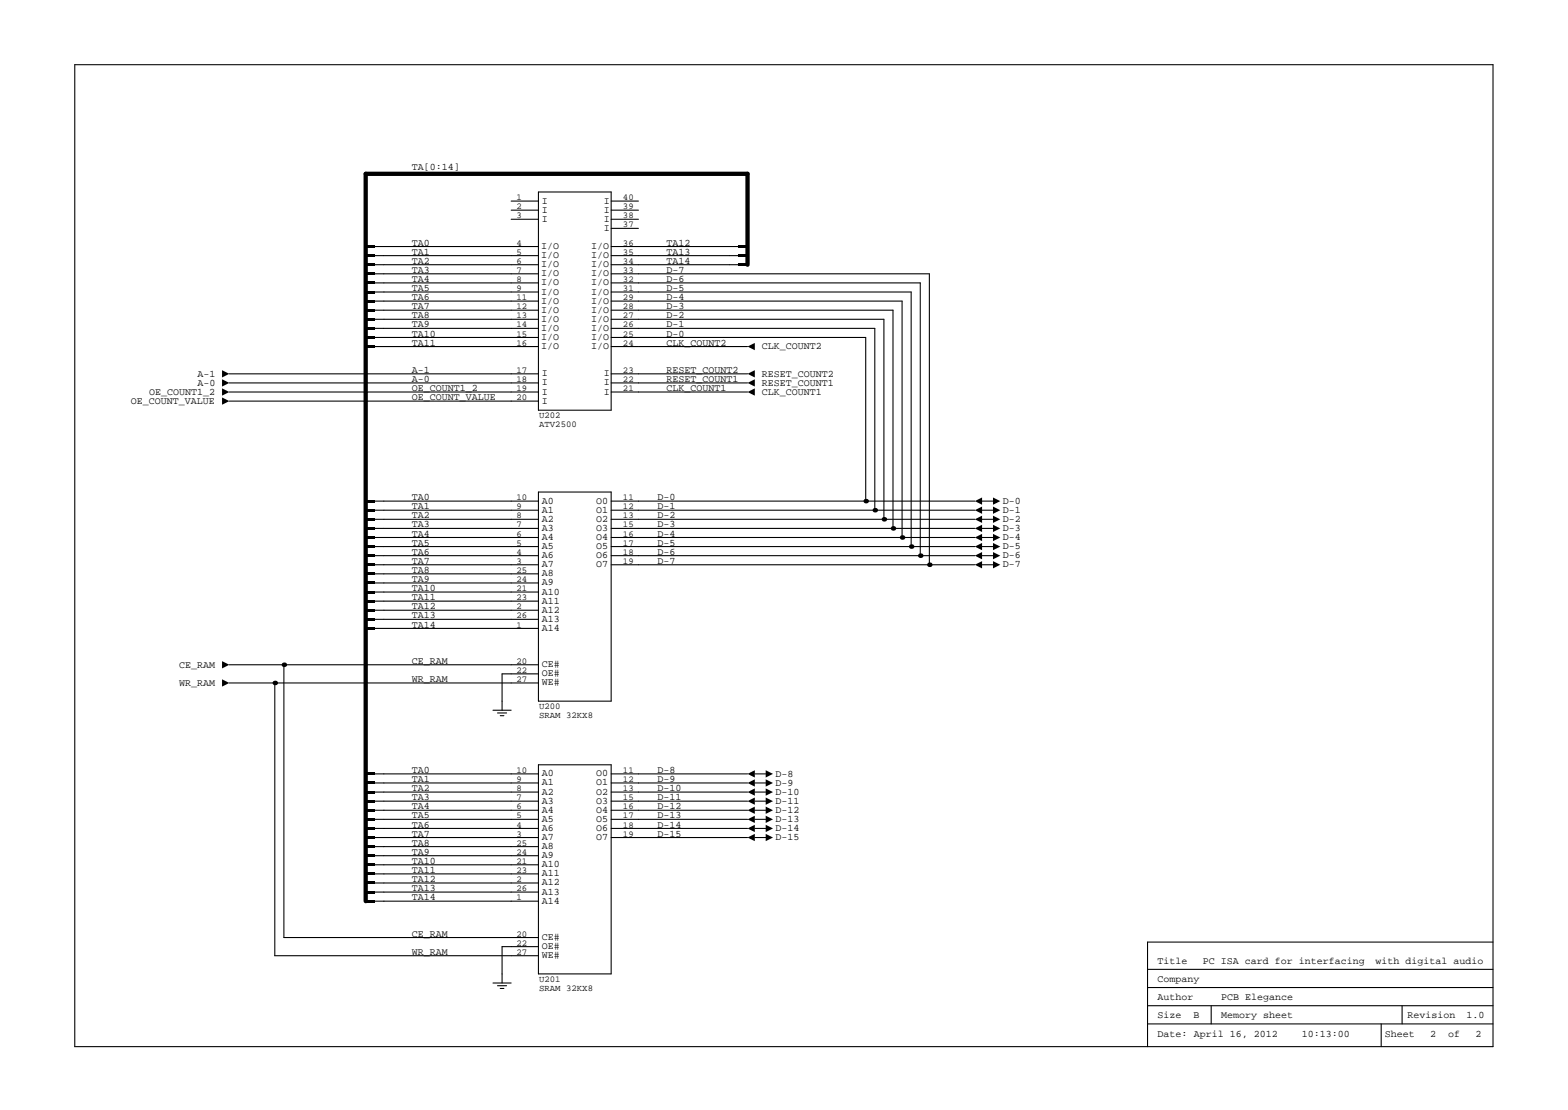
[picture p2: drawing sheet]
<svg xmlns="http://www.w3.org/2000/svg" width="297mm" height="210mm" viewBox="0 0 297 210" stroke-linecap="round" stroke-linejoin="round" font-family="sans-serif">
<g fill="none" stroke="#000" stroke-width=".2">
<path d="M14.2 12.3h268.6v186h-268.6zM96.8 38.1h5.2M96.8 39.8h5.2M102 36.4h13.8v41.3h-13.8zM115.8 38.1h5.1M115.8 39.8h5.1M71 46.7h31M71 48.4h31M71 50.1h31M71 51.9h31M71 53.6h31M71 55.3h31"/>
<path d="M71 57h31M71 58.8h31M96.8 41.5h5.2M115.8 46.7h24.1M115.8 48.4h24.1M115.8 50.1h24.1M115.8 51.9h60.3v55.1M115.8 53.6h58.5v51.7M115.8 55.3h56.8v48.2M115.8 57h55.1v44.8M115.8 58.8h53.4v41.3M115.8 41.5h5.1"/>
<path d="M115.8 43.3h5.1M43.4 70.8h58.6M43.4 72.5h58.6M43.4 74.3h58.6M43.4 76h58.6M71 60.5h31M71 62.2h31M71 63.9h31M71 65.6h31M115.8 60.5h51.6v37.9M115.8 62.2h49.9v34.4M115.8 63.9h48.2v31"/>
<path d="M115.8 65.6h25.8M115.8 70.8h25.8M115.8 72.5h25.8M115.8 74.3h25.8M71 94.9h31M71 96.6h31M71 98.4h31M102 93.2h13.8v39.6h-13.8zM115.8 94.9h68.9M115.8 96.6h68.9M115.8 98.4h68.9M186 94.9h2.1"/>
<path d="M186 96.6h2.1M186 98.4h2.1M71 100.1h31M71 101.8h31M71 103.5h31M71 105.3h31M71 107h31M71 108.7h31M71 110.4h31M71 112.1h31M71 113.9h31M71 115.6h31"/>
<path d="M71 117.3h31M71 119h31M115.8 100.1h68.9M115.8 101.8h68.9M115.8 103.5h68.9M115.8 105.3h68.9M115.8 107h68.9M186 100.1h2.1M186 101.8h2.1M186 103.5h2.1M186 105.3h2.1M186 107h2.1"/>
<path d="M43.4 125.9h58.6M43.4 129.4h58.6M52.1 129.4v51.6h49.9M53.8 125.9v51.7h48.2M93.4 134.5h3.4M94.2 135.1h1.8M94.8 135.6h.7M102 127.6h-6.9v6.9M71 146.6h31M71 148.3h31M71 150h31M71 151.8h31"/>
<path d="M71 153.5h31M71 155.2h31M71 156.9h31M71 158.6h31M102 144.9h13.8v39.6h-13.8zM115.8 146.6h25.8M115.8 148.3h25.8M115.8 150h25.8M115.8 151.8h25.8M115.8 153.5h25.8M115.8 155.2h25.8M115.8 156.9h25.8"/>
<path d="M115.8 158.6h25.8M143 146.6h2.1M143 148.3h2.1M143 150h2.1M143 151.8h2.1M143 153.5h2.1M143 155.2h2.1M143 156.9h2.1M143 158.6h2.1M71 160.4h31M71 162.1h31M71 163.8h31"/>
<path d="M71 165.5h31M71 167.3h31M71 169h31M71 170.7h31M102 179.3h-6.9v6.9M282.8 178.5h-65.4v19.8M93.4 186.2h3.4M94.2 186.7h1.8M94.8 187.2h.7M217.4 187.1h65.4M217.4 194h65.4M217.4 190.5h65.4"/>
<path d="M217.4 183.6h65.4M229.4 190.5v3.5M261.6 194v4.3M265.6 190.5v3.5"/>
</g>
<path d="M141.6 50.1v-17.2h-72.3v137.8" fill="none" stroke="#000" stroke-width=".81"/>
<g fill="#000">
<path d="M69.3 46.4h1.7v.6h-1.7zM69.3 48.2h1.7v.5h-1.7zM69.3 49.9h1.7v.5h-1.7zM69.3 51.6h1.7v.5h-1.7zM69.3 53.3h1.7v.5h-1.7zM69.3 55.1h1.7v.5h-1.7zM69.3 56.8h1.7v.5h-1.7zM69.3 58.5h1.7v.5h-1.7zM139.9 46.4h1.7v.6h-1.7zM139.9 48.2h1.7v.5h-1.7zM139.9 49.9h1.7v.5h-1.7zM42.1 71.8l1.3 .7-1.3 .7z"/>
<path d="M42.1 70.1l1.3 .7-1.3 .7zM42.1 73.6l1.3 .7-1.3 .6zM42.1 75.3l1.3 .7-1.3 .7zM69.3 60.2h1.7v.5h-1.7zM69.3 61.9h1.7v.6h-1.7zM69.3 63.7h1.7v.5h-1.7zM69.3 65.4h1.7v.5h-1.7zM141.6 65.6l1.4-.6v1.3zM141.6 72.5l1.4-.7v1.4zM141.6 70.8l1.4-.7v1.4zM141.6 74.3l1.4-.7v1.3zM69.3 94.7h1.7v.5h-1.7z"/>
<path d="M69.3 96.4h1.7v.5h-1.7zM69.3 98.1h1.7v.5h-1.7zM184.7 96.6l1.3-.6v1.3zM184.7 98.4l1.3-.7v1.4zM184.7 94.9l1.3-.7v1.4zM188.1 96l1.4 .6-1.4 .7zM188.1 97.7l1.4 .7-1.4 .7zM188.1 94.2l1.4 .7-1.4 .7zM69.3 99.8h1.7v.5h-1.7zM69.3 101.6h1.7v.5h-1.7zM69.3 103.3h1.7v.5h-1.7zM69.3 105h1.7v.5h-1.7z"/>
<path d="M69.3 106.7h1.7v.5h-1.7zM69.3 108.4h1.7v.6h-1.7zM69.3 110.2h1.7v.5h-1.7zM69.3 111.9h1.7v.5h-1.7zM69.3 113.6h1.7v.5h-1.7zM69.3 115.3h1.7v.5h-1.7zM69.3 117.1h1.7v.5h-1.7zM69.3 118.8h1.7v.5h-1.7zM184.7 100.1l1.3-.7v1.4zM184.7 101.8l1.3-.7v1.4zM184.7 103.5l1.3-.7v1.4zM184.7 105.3l1.3-.7v1.3z"/>
<path d="M184.7 107l1.3-.7v1.4zM188.1 99.4l1.4 .7-1.4 .7zM188.1 101.1l1.4 .7-1.4 .7zM188.1 102.8l1.4 .7-1.4 .7zM188.1 104.6l1.4 .7-1.4 .6zM188.1 106.3l1.4 .7-1.4 .7zM42.1 128.7l1.3 .7-1.3 .7zM42.1 125.2l1.3 .7-1.3 .7zM69.3 146.3h1.7v.5h-1.7zM69.3 148.1h1.7v.5h-1.7zM69.3 149.8h1.7v.5h-1.7zM69.3 151.5h1.7v.5h-1.7z"/>
<path d="M69.3 153.2h1.7v.5h-1.7zM69.3 154.9h1.7v.6h-1.7zM69.3 156.7h1.7v.5h-1.7zM69.3 158.4h1.7v.5h-1.7zM141.6 146.6l1.4-.7v1.4zM141.6 148.3l1.4-.7v1.4zM141.6 150l1.4-.7v1.4zM141.6 151.8l1.4-.7v1.3zM141.6 153.5l1.4-.7v1.4zM141.6 155.2l1.4-.7v1.4zM141.6 156.9l1.4-.7v1.4zM141.6 158.6l1.4-.6v1.3z"/>
<path d="M145.1 145.9l1.3 .7-1.3 .7zM145.1 147.6l1.3 .7-1.3 .7zM145.1 149.3l1.3 .7-1.3 .7zM145.1 151.1l1.3 .7-1.3 .6zM145.1 152.8l1.3 .7-1.3 .7zM145.1 154.5l1.3 .7-1.3 .7zM145.1 156.2l1.3 .7-1.3 .7zM145.1 158l1.3 .6-1.3 .7zM69.3 160.1h1.7v.5h-1.7zM69.3 161.8h1.7v.5h-1.7zM69.3 163.6h1.7v.5h-1.7zM69.3 165.3h1.7v.5h-1.7z"/>
<path d="M69.3 167h1.7v.5h-1.7zM69.3 168.7h1.7v.5h-1.7zM69.3 170.4h1.7v.6h-1.7z"/>
<circle cx="164" cy="94.9" r=".43"/>
<circle cx="165.7" cy="96.6" r=".43"/>
<circle cx="167.4" cy="98.4" r=".43"/>
<circle cx="169.2" cy="100.1" r=".43"/>
<circle cx="170.9" cy="101.8" r=".43"/>
<circle cx="172.6" cy="103.5" r=".43"/>
<circle cx="174.3" cy="105.3" r=".43"/>
<circle cx="176.1" cy="107" r=".43"/>
<circle cx="52.1" cy="129.4" r=".43"/>
<circle cx="53.8" cy="125.9" r=".43"/>
</g>
<g font-size="1.9">
<text x="78" y="32.2">TA[0:14]</text>
<text x="102.7" y="38.6">I</text>
<text x="102.7" y="40.3">I</text>
<text x="114.4" y="38.6">I</text>
<text x="114.4" y="40.3">I</text>
<text x="78" y="46.5">TA0</text>
<text x="102.5" y="47.2">I/O</text>
<text x="102.7" y="42">I</text>
<text x="112" y="47.2">I/O</text>
<text x="114.4" y="42">I</text>
<text x="114.4" y="43.7">I</text>
<text x="126.3" y="46.5">TA12</text>
<text x="78" y="48.3">TA1</text>
<text x="78" y="50">TA2</text>
<text x="78" y="51.7">TA3</text>
<text x="78" y="53.4">TA4</text>
<text x="102.5" y="48.9">I/O</text>
<text x="102.5" y="50.6">I/O</text>
<text x="102.5" y="52.3">I/O</text>
<text x="112" y="48.9">I/O</text>
<text x="112" y="50.6">I/O</text>
<text x="112" y="52.3">I/O</text>
<text x="126.3" y="51.7">D-7</text>
<text x="126.3" y="48.3">TA13</text>
<text x="126.3" y="50">TA14</text>
<text x="126.3" y="53.4">D-6</text>
<text x="78" y="55.1">TA5</text>
<text x="78" y="56.9">TA6</text>
<text x="78" y="58.6">TA7</text>
<text x="102.5" y="54.1">I/O</text>
<text x="102.5" y="55.8">I/O</text>
<text x="102.5" y="57.5">I/O</text>
<text x="102.5" y="59.2">I/O</text>
<text x="112" y="57.5">I/O</text>
<text x="112" y="59.2">I/O</text>
<text x="112" y="54.1">I/O</text>
<text x="112" y="55.8">I/O</text>
<text x="126.3" y="56.9">D-4</text>
<text x="126.3" y="58.6">D-3</text>
<text x="126.3" y="55.1">D-5</text>
<text x="78" y="60.3">TA8</text>
<text x="78" y="62">TA9</text>
<text x="78" y="63.8">TA10</text>
<text x="78" y="65.5">TA11</text>
<text x="102.5" y="61">I/O</text>
<text x="102.5" y="62.7">I/O</text>
<text x="102.5" y="64.4">I/O</text>
<text x="112" y="61">I/O</text>
<text x="112" y="62.7">I/O</text>
<text x="112" y="64.4">I/O</text>
<text x="126.3" y="65.5">CLK_COUNT2</text>
<text x="126.3" y="60.3">D-2</text>
<text x="126.3" y="62">D-1</text>
<text x="126.3" y="63.8">D-0</text>
<text x="37.4" y="71.3">A-1</text>
<text x="78" y="70.6">A-1</text>
<text x="102.5" y="66.1">I/O</text>
<text x="102.7" y="71.3">I</text>
<text x="112" y="66.1">I/O</text>
<text x="114.4" y="71.3">I</text>
<text x="126.3" y="70.6">RESET_COUNT2</text>
<text x="144.3" y="66.2">CLK_COUNT2</text>
<text x="144.3" y="71.3">RESET_COUNT2</text>
<text x="24.8" y="76.5">OE_COUNT_VALUE</text>
<text x="28.2" y="74.8">OE_COUNT1_2</text>
<text x="37.4" y="73.1">A-0</text>
<text x="78" y="72.4">A-0</text>
<text x="78" y="74.1">OE_COUNT1_2</text>
<text x="78" y="75.8">OE_COUNT_VALUE</text>
<text x="102.7" y="73">I</text>
<text x="102.7" y="74.7">I</text>
<text x="102.7" y="76.5">I</text>
<text x="114.4" y="73">I</text>
<text x="114.4" y="74.7">I</text>
<text x="126.3" y="72.4">RESET_COUNT1</text>
<text x="126.3" y="74.1">CLK_COUNT1</text>
<text x="144.3" y="73.1">RESET_COUNT1</text>
<text x="144.3" y="74.8">CLK_COUNT1</text>
<text x="78" y="94.8">TA0</text>
<text x="102.7" y="95.4">A0</text>
<text x="113" y="95.4">O0</text>
<text x="124.5" y="94.8">D-0</text>
<text x="190" y="95.4">D-0</text>
<text x="78" y="96.5">TA1</text>
<text x="78" y="98.2">TA2</text>
<text x="78" y="99.9">TA3</text>
<text x="78" y="101.6">TA4</text>
<text x="102.7" y="97.1">A1</text>
<text x="102.7" y="98.8">A2</text>
<text x="102.7" y="100.6">A3</text>
<text x="113" y="97.1">O1</text>
<text x="113" y="98.8">O2</text>
<text x="113" y="100.6">O3</text>
<text x="124.5" y="96.5">D-1</text>
<text x="124.5" y="98.2">D-2</text>
<text x="124.5" y="99.9">D-3</text>
<text x="124.5" y="101.6">D-4</text>
<text x="190" y="100.6">D-3</text>
<text x="190" y="97.2">D-1</text>
<text x="190" y="98.9">D-2</text>
<text x="78" y="103.4">TA5</text>
<text x="78" y="105.1">TA6</text>
<text x="78" y="106.8">TA7</text>
<text x="102.7" y="102.3">A4</text>
<text x="102.7" y="104">A5</text>
<text x="102.7" y="105.7">A6</text>
<text x="102.7" y="107.5">A7</text>
<text x="113" y="102.3">O4</text>
<text x="113" y="104">O5</text>
<text x="113" y="105.7">O6</text>
<text x="113" y="107.5">O7</text>
<text x="124.5" y="103.4">D-5</text>
<text x="124.5" y="105.1">D-6</text>
<text x="124.5" y="106.8">D-7</text>
<text x="190" y="102.3">D-4</text>
<text x="190" y="104.1">D-5</text>
<text x="190" y="105.8">D-6</text>
<text x="190" y="107.5">D-7</text>
<text x="78" y="108.5">TA8</text>
<text x="78" y="110.3">TA9</text>
<text x="78" y="112">TA10</text>
<text x="78" y="113.7">TA11</text>
<text x="102.7" y="109.2">A8</text>
<text x="102.7" y="110.9">A9</text>
<text x="102.7" y="112.6">A10</text>
<text x="78" y="115.4">TA12</text>
<text x="78" y="117.1">TA13</text>
<text x="78" y="118.9">TA14</text>
<text x="102.7" y="114.3">A11</text>
<text x="102.7" y="116.1">A12</text>
<text x="102.7" y="117.8">A13</text>
<text x="102.7" y="119.5">A14</text>
<text x="78" y="125.8">CE_RAM</text>
<text x="34" y="129.9">WR_RAM</text>
<text x="34" y="126.4">CE_RAM</text>
<text x="78" y="129.2">WR_RAM</text>
<text x="102.7" y="128.1">OE#</text>
<text x="102.7" y="126.4">CE#</text>
<text x="102.7" y="129.8">WE#</text>
<text x="78" y="146.4">TA0</text>
<text x="78" y="148.1">TA1</text>
<text x="78" y="149.9">TA2</text>
<text x="102.7" y="147.1">A0</text>
<text x="102.7" y="148.8">A1</text>
<text x="113" y="147.1">O0</text>
<text x="113" y="148.8">O1</text>
<text x="124.5" y="146.4">D-8</text>
<text x="124.5" y="148.1">D-9</text>
<text x="124.5" y="149.9">D-10</text>
<text x="146.9" y="147.1">D-8</text>
<text x="146.9" y="148.8">D-9</text>
<text x="78" y="151.6">TA3</text>
<text x="78" y="153.3">TA4</text>
<text x="78" y="155">TA5</text>
<text x="102.7" y="150.5">A2</text>
<text x="102.7" y="152.2">A3</text>
<text x="102.7" y="154">A4</text>
<text x="102.7" y="155.7">A5</text>
<text x="113" y="150.5">O2</text>
<text x="113" y="152.2">O3</text>
<text x="113" y="154">O4</text>
<text x="113" y="155.7">O5</text>
<text x="124.5" y="151.6">D-11</text>
<text x="124.5" y="153.3">D-12</text>
<text x="124.5" y="155">D-13</text>
<text x="146.9" y="150.6">D-10</text>
<text x="146.9" y="152.3">D-11</text>
<text x="146.9" y="154">D-12</text>
<text x="146.9" y="155.7">D-13</text>
<text x="78" y="156.8">TA6</text>
<text x="78" y="158.5">TA7</text>
<text x="78" y="160.2">TA8</text>
<text x="78" y="161.9">TA9</text>
<text x="102.7" y="157.4">A6</text>
<text x="102.7" y="159.1">A7</text>
<text x="102.7" y="160.8">A8</text>
<text x="113" y="157.4">O6</text>
<text x="113" y="159.1">O7</text>
<text x="124.5" y="156.8">D-14</text>
<text x="124.5" y="158.5">D-15</text>
<text x="146.9" y="157.4">D-14</text>
<text x="146.9" y="159.2">D-15</text>
<text x="78" y="163.6">TA10</text>
<text x="78" y="165.4">TA11</text>
<text x="78" y="167.1">TA12</text>
<text x="102.7" y="162.6">A9</text>
<text x="102.7" y="164.3">A10</text>
<text x="102.7" y="166">A11</text>
<text x="102.7" y="167.7">A12</text>
<text x="78" y="168.8">TA13</text>
<text x="78" y="170.5">TA14</text>
<text x="102.7" y="169.5">A13</text>
<text x="102.7" y="171.2">A14</text>
<text x="78" y="177.4">CE_RAM</text>
<text x="102.7" y="179.8">OE#</text>
<text x="102.7" y="178.1">CE#</text>
<text x="78" y="180.9">WR_RAM</text>
<text x="102.7" y="181.5">WE#</text>
<text x="219.3" y="182.6">Title</text>
<text x="227.9" y="182.6">PC ISA card for interfacing</text>
<text x="260.6" y="182.6">with digital audio</text>
<text x="219.3" y="189.5">Author</text>
<text x="219.3" y="186">Company</text>
<text x="231.3" y="189.5">PCB Elegance</text>
<text x="219.3" y="196.4">Date: April 16, 2012</text>
<text x="219.3" y="192.9">Size</text>
<text x="226.1" y="192.9">B</text>
<text x="231.3" y="192.9">Memory sheet</text>
<text x="246.6" y="196.4">10:13:00</text>
<text x="262.3" y="196.4">Sheet</text>
<text x="266.6" y="192.9">Revision</text>
<text x="270.9" y="196.4">2</text>
<text x="274.4" y="196.4">of</text>
<text x="277.8" y="192.9">1.0</text>
<text x="279.5" y="196.4">2</text>
</g>
<g font-size="1.7">
<text x="97.8" y="37.9">1</text>
<text x="97.8" y="39.6">2</text>
<text x="97.8" y="41.4">3</text>
<text x="118" y="41.4">38</text>
<text x="118" y="39.6">39</text>
<text x="118" y="37.9">40</text>
<text x="97.8" y="46.5">4</text>
<text x="118" y="46.5">36</text>
<text x="118" y="43.1">37</text>
<text x="97.8" y="48.3">5</text>
<text x="97.8" y="50">6</text>
<text x="97.8" y="51.7">7</text>
<text x="97.8" y="53.4">8</text>
<text x="118" y="53.4">32</text>
<text x="118" y="51.7">33</text>
<text x="118" y="50">34</text>
<text x="118" y="48.3">35</text>
<text x="97.8" y="55.1">9</text>
<text x="97.8" y="56.9">11</text>
<text x="97.8" y="58.6">12</text>
<text x="118" y="58.6">28</text>
<text x="118" y="56.9">29</text>
<text x="118" y="55.1">31</text>
<text x="97.8" y="60.3">13</text>
<text x="97.8" y="62">14</text>
<text x="97.8" y="63.8">15</text>
<text x="97.8" y="65.5">16</text>
<text x="118" y="65.5">24</text>
<text x="118" y="63.8">25</text>
<text x="118" y="62">26</text>
<text x="118" y="60.3">27</text>
<text x="97.8" y="70.6">17</text>
<text x="118" y="70.6">23</text>
<text x="97.8" y="72.4">18</text>
<text x="97.8" y="74.1">19</text>
<text x="97.8" y="75.8">20</text>
<text x="118" y="74.1">21</text>
<text x="118" y="72.4">22</text>
<text x="102.1" y="79.3">U202</text>
<text x="102.1" y="81">ATV2500</text>
<text x="97.8" y="94.8">10</text>
<text x="118" y="94.8">11</text>
<text x="97.8" y="96.5">9</text>
<text x="97.8" y="98.2">8</text>
<text x="97.8" y="99.9">7</text>
<text x="97.8" y="101.6">6</text>
<text x="118" y="98.2">13</text>
<text x="118" y="96.5">12</text>
<text x="118" y="99.9">15</text>
<text x="118" y="101.6">16</text>
<text x="97.8" y="103.4">5</text>
<text x="97.8" y="105.1">4</text>
<text x="97.8" y="106.8">3</text>
<text x="118" y="103.4">17</text>
<text x="118" y="105.1">18</text>
<text x="118" y="106.8">19</text>
<text x="97.8" y="108.5">25</text>
<text x="97.8" y="110.3">24</text>
<text x="97.8" y="112">21</text>
<text x="97.8" y="113.7">23</text>
<text x="97.8" y="115.4">2</text>
<text x="97.8" y="117.1">26</text>
<text x="97.8" y="118.9">1</text>
<text x="97.8" y="125.8">20</text>
<text x="97.8" y="127.5">22</text>
<text x="97.8" y="129.2">27</text>
<text x="102.1" y="134.4">U200</text>
<text x="102.1" y="136.1">SRAM 32KX8</text>
<text x="97.8" y="146.4">10</text>
<text x="97.8" y="148.1">9</text>
<text x="97.8" y="149.9">8</text>
<text x="118" y="149.9">13</text>
<text x="118" y="146.4">11</text>
<text x="118" y="148.1">12</text>
<text x="97.8" y="151.6">7</text>
<text x="97.8" y="153.3">6</text>
<text x="97.8" y="155">5</text>
<text x="118" y="155">17</text>
<text x="118" y="151.6">15</text>
<text x="118" y="153.3">16</text>
<text x="97.8" y="156.8">4</text>
<text x="97.8" y="158.5">3</text>
<text x="97.8" y="160.2">25</text>
<text x="97.8" y="161.9">24</text>
<text x="118" y="156.8">18</text>
<text x="118" y="158.5">19</text>
<text x="97.8" y="163.6">21</text>
<text x="97.8" y="165.4">23</text>
<text x="97.8" y="167.1">2</text>
<text x="97.8" y="168.8">26</text>
<text x="97.8" y="170.5">1</text>
<text x="97.8" y="177.4">20</text>
<text x="97.8" y="179.1">22</text>
<text x="97.8" y="180.9">27</text>
<text x="102.1" y="186">U201</text>
<text x="102.1" y="187.8">SRAM 32KX8</text>
</g>
</svg>
